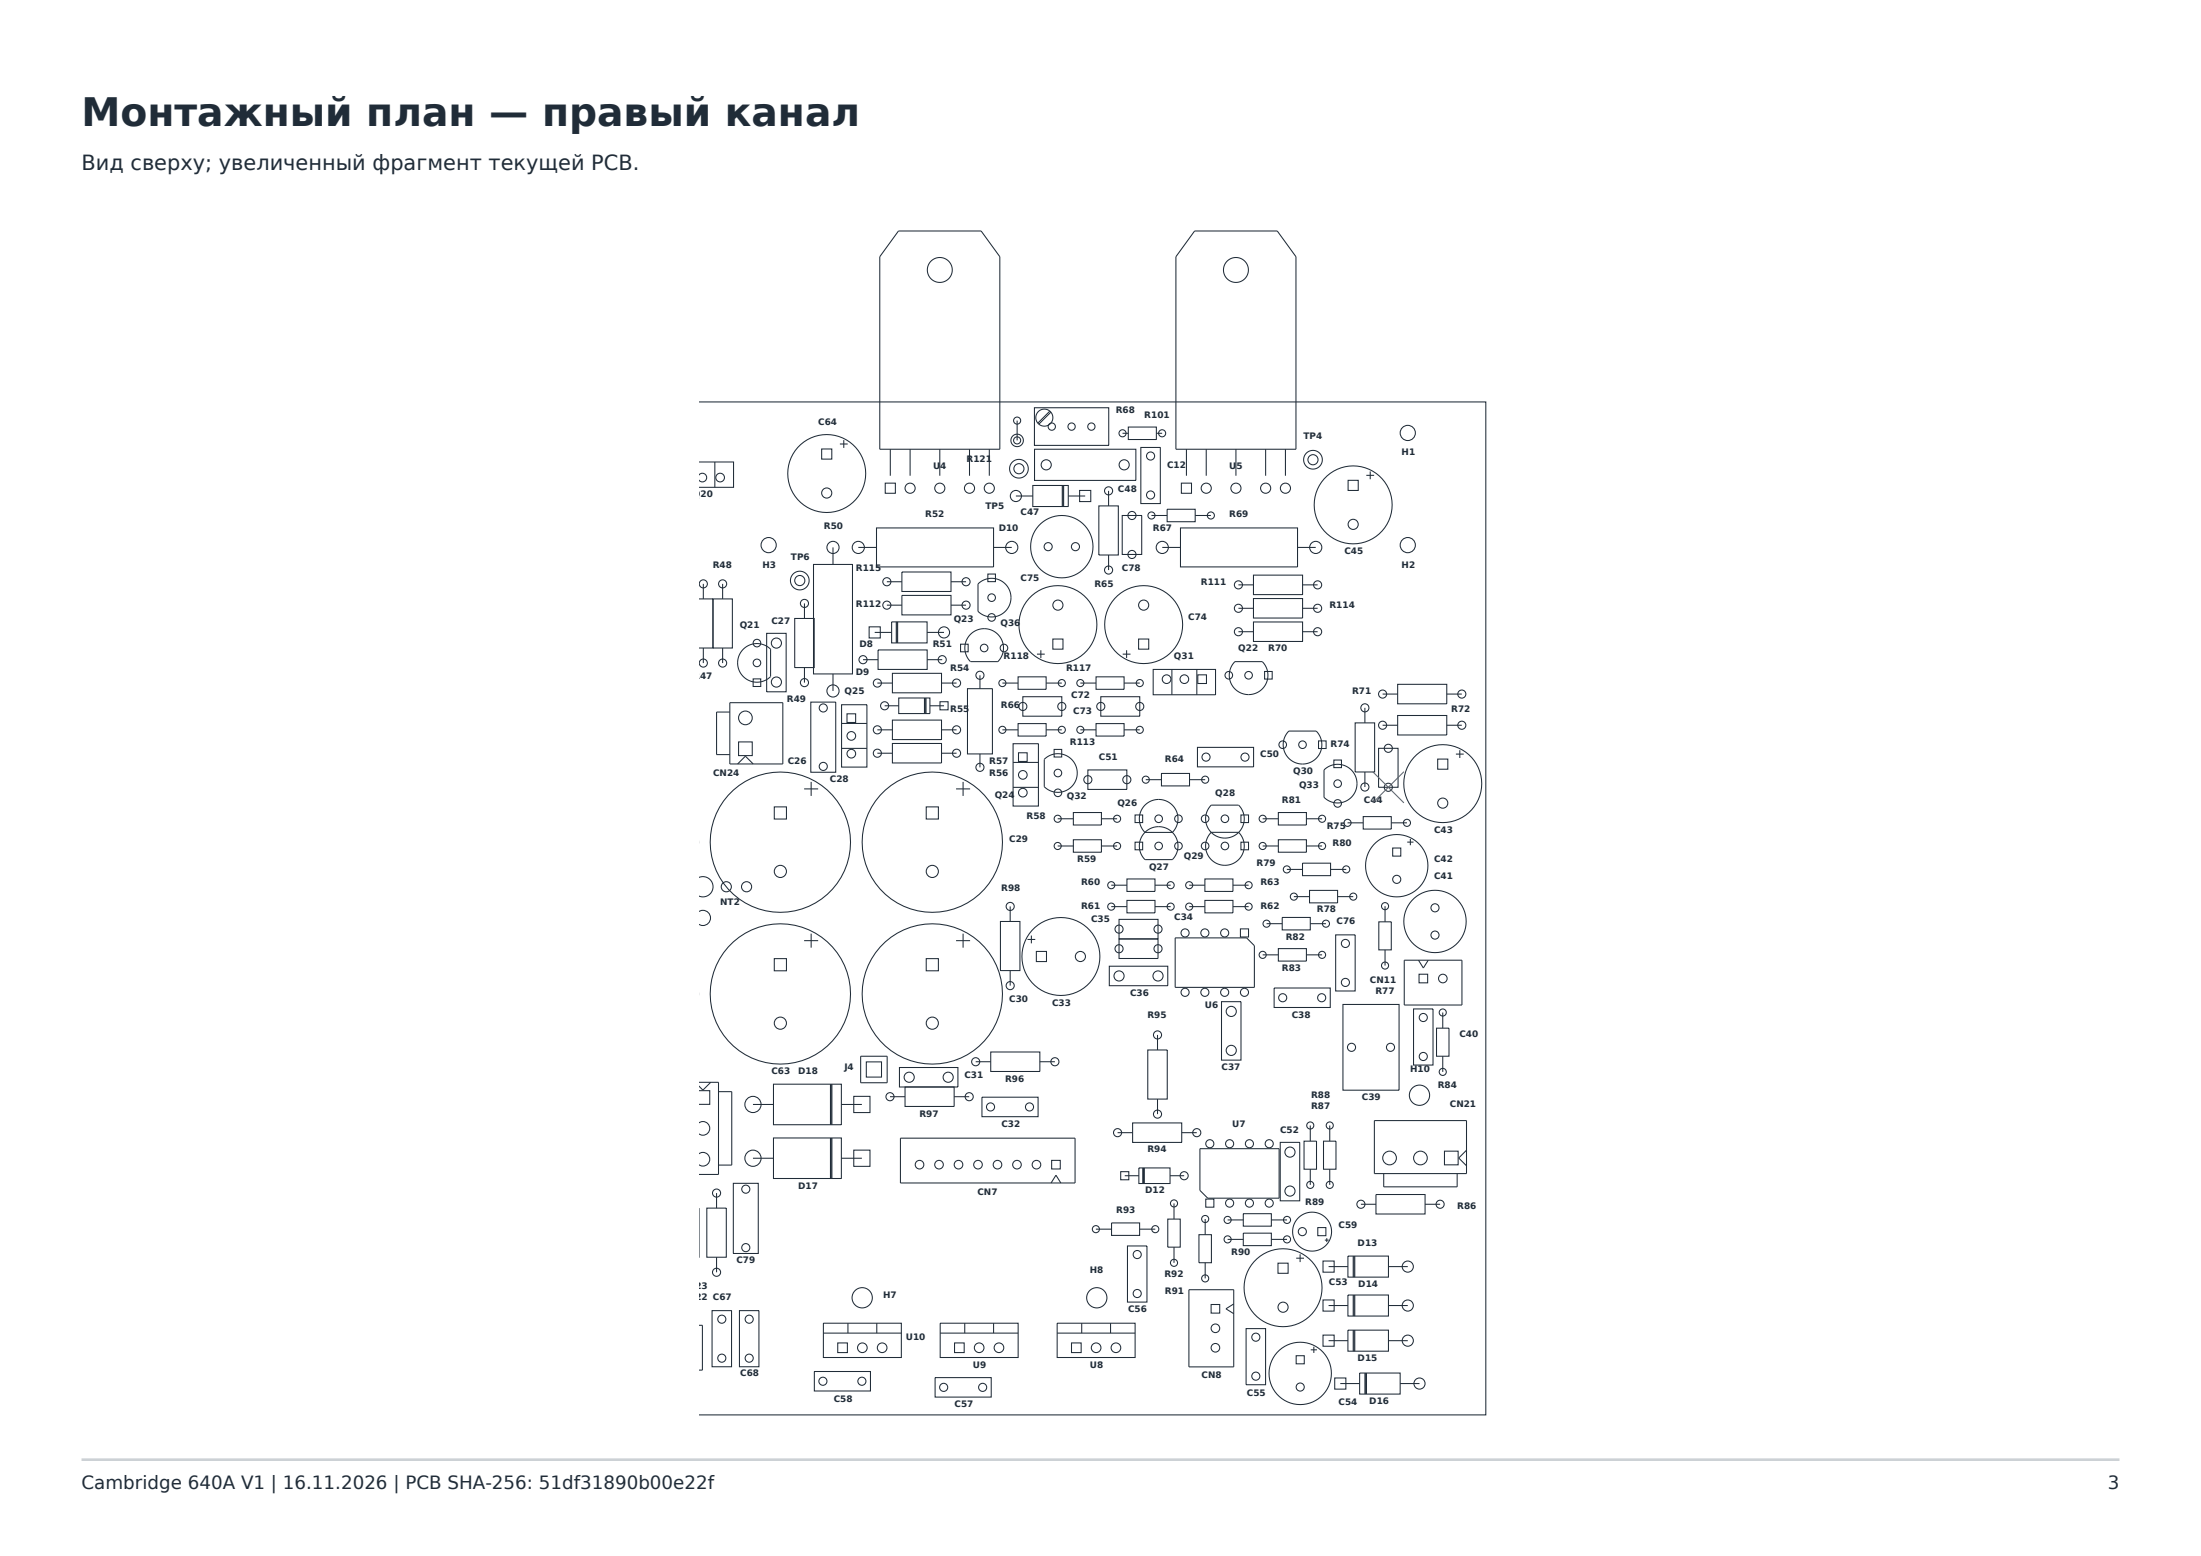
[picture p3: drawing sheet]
<svg xmlns="http://www.w3.org/2000/svg" width="297mm" height="210mm" viewBox="0 0 297 210" stroke-linecap="round" stroke-linejoin="round" font-family="sans-serif">
<path d="M11 197h275" fill="none" stroke="#ccd1d5" stroke-width=".35"/>
<g fill="none" stroke="#202c38" stroke-width=".14">
<path d="M121.2 31.2h11.2l2.5 3.4v26h-16.2v-26zM161.2 31.2h11.2l2.5 3.4v26h-16.2v-26zM94.3 54.2h106.2v136.8h-106.2M113.3 59.9h1.1M113.9 59.4v1M137.3 56.8v2.6M139.6 55h10v5.1h-10zM141.7 55.5l-1.7 1.6M141.8 55.6l-1.6 1.6M151.5 58.5h.8M152.3 57.6h3.7v1.7h-3.7zM156 58.5h.8"/>
<path d="M94.3 62.4h4.7v3.4h-4.7M94.3 64.2a.58 .58 0 0 1 .9-.2 .58 .58 0 0 1 0 .9 .58 .58 0 0 1-.9-.2M94.9 78.8v2M96.5 62.4v3.4M97.5 78.8v2M109.8 76.2h5.2v14.8h-5.2zM110.9 60.6h1.3v1.4h-1.3zM112.4 73.9v2.3M115.8 73.9h2.5M118.3 71.3h15.8v5.2h-15.8zM119.5 65.2h1.3v1.4h-1.3zM119.7 78.5h2"/>
<path d="M120.1 60.6v3.6M121.7 77.2h6.6v2.6h-6.6zM122.8 60.6v3.6M126.8 60.6v3.6M128.3 78.5h2.1M130.8 60.6v3.6M132 78.8a2.61 2.61 0 0 1 3.7 0 2.61 2.61 0 0 1 0 3.7 2.61 2.61 0 0 1-3.7 0v-3.7M133.3 77.5h1v1h-1zM133.5 60.6v3.6M134.1 73.9h2.4M137.1 66.9h2.3M139.4 65.5h4.8v2.9h-4.8z"/>
<path d="M139.6 60.6h13.7v4.2h-13.7zM143.3 65.5v2.9M143.4 65.5v2.9M143.5 65.5v2.9M144.2 66.9h2.2M145.7 66.2h1.5v1.5h-1.5zM148.3 68.3h2.6v6.6h-2.6zM149.6 66.2v2.1M149.6 74.9v2M151.4 69.6h2.7v5.2h-2.7zM153.9 60.4h2.7v7.6h-2.7zM155.4 69.6h2.1"/>
<path d="M156.8 73.9h2.5M157.5 68.7h3.8v1.7h-3.8zM159.3 71.3h15.8v5.2h-15.8zM159.4 65.2h1.4v1.4h-1.4zM160.1 60.6v3.6M161.3 69.6h2.1M162.8 60.6v3.6M166.8 60.6v3.6M167.1 78.9h2M169.1 77.6h6.7v2.7h-6.7zM170.8 60.6v3.6M173.5 60.6v3.6"/>
<path d="M175.1 73.9h2.4M175.8 78.9h2M181.9 64.8h1.4v1.4h-1.4zM184.4 64.2h1M184.9 63.6v1.1M94.3 80.8h1.9v6.7h-1.9M94.9 87.5v2M96.2 80.8h2.6v6.7h-2.6zM97.5 87.5v2M98.5 96.1h-1.8v5.7h1.8M98.5 94.8h7.1v8.3h-7.1zM101.6 91.6h1.1v1h-1.1z"/>
<path d="M103.5 85.5h2.6v7.9h-2.6zM104 91.3v-3.7a2.61 2.61 0 0 0-3.7 0 2.61 2.61 0 0 0 0 3.7 2.61 2.61 0 0 0 3.7 0M107.2 83.5h2.7v6.6h-2.7zM108.6 81.4v2.1M108.6 90.1v2M109.4 94.8h3.4v9.4h-3.4zM112.4 91v2.3M113.6 95.1h3.4v8.4h-3.4zM113.6 97.6h3.4M114.3 96.3h1.2v1.2h-1.2zM116.5 89h2M117.3 84.6h1.5v1.5h-1.5z"/>
<path d="M118 85.4h2.3M118.4 92.2h2M118.4 98.5h2M118.5 87.7h6.6v2.6h-6.6zM119.4 95.3h1.9M119.7 81.7h2M120.3 83.9h4.8v2.9h-4.8zM120.4 97.2h6.6v2.6h-6.6zM120.4 90.9h6.6v2.6h-6.6zM120.9 83.9v2.9M121 83.9v2.9M121.1 83.9v2.9"/>
<path d="M121.3 94.2h4.2v2.1h-4.2zM121.7 80.4h6.6v2.6h-6.6zM124.7 94.2v2.1M124.9 94.2v2.1M125 94.2v2.1M125.1 85.4h2.3M125.1 89h2M125.5 95.3h1.9M126.8 94.7h1.1v1.1h-1.1zM127 92.2h2.1M127 98.5h2.1M128.3 81.7h2.1"/>
<path d="M129.6 86.9h1v1.1h-1zM130.6 92.9h3.3v8.9h-3.3zM132.2 91.1v1.8M134.7 89.3h-3.7a2.61 2.61 0 0 1 0-3.7 2.61 2.61 0 0 1 3.6 0 2.61 2.61 0 0 1 0 3.7M135.3 92.2h2.1M135.3 98.5h2.1M137.4 91.3h3.8v1.7h-3.8zM137.4 97.7h3.8v1.6h-3.8zM138 94h5.3v2.7h-5.3zM139.9 88.3h1.1M140.5 87.8v1M141.2 92.2h2.1"/>
<path d="M141.2 98.5h2.1M142.1 86.2h1.3v1.4h-1.3zM145.8 92.2h2.1M145.8 98.5h2.1M147.9 91.3h3.8v1.7h-3.8zM147.9 97.7h3.8v1.6h-3.8zM148.5 94h5.3v2.7h-5.3zM151.5 88.3h1M151.7 92.2h2.1M151.7 98.5h2.1M152 87.8v1M153.6 86.2h1.4v1.4h-1.4z"/>
<path d="M155.6 90.3h8.4v3.5h-8.4zM158.1 90.3v3.5M161.5 90.3v3.5M161.6 91.1h1.2v1.1h-1.2zM166.6 89.3a2.61 2.61 0 0 0 0 3.7 2.61 2.61 0 0 0 3.7 0 2.61 2.61 0 0 0 0-3.7h-3.7M167.1 82.1h2M167.1 85.3h2M169.1 80.8h6.7v2.6h-6.7zM169.1 83.9h6.7v2.7h-6.7zM170.6 90.6h1.1v1h-1.1zM175.8 82.1h2M175.8 85.3h2"/>
<path d="M177.6 98.7a2.61 2.61 0 0 1 0 3.7 2.61 2.61 0 0 1-3.7 0 2.61 2.61 0 0 1 0-3.7h3.7M177.9 100h1v1h-1zM182.9 97.6h2.6v6.6h-2.6zM184.2 95.5v2.1M186.6 97.9h2M186.6 93.7h2M188.6 96.6h6.6v2.6h-6.6zM188.6 92.4h6.6v2.6h-6.6zM195.2 97.9h2.1M195.2 93.7h2.1M94.3 118.5a1.36 1.36 0 0 1 1.9 1.2 1.36 1.36 0 0 1-1.9 1.2M99.5 103.1l1.1-1 1 1"/>
<path d="M99.7 100.1h1.8v1.9h-1.8zM104.5 108.9h1.6v1.6h-1.6zM108.5 106.5h1.9M109.5 105.5v1.9M113.6 101h3.4M118.4 101.7h2M120.4 100.3h6.6v2.7h-6.6zM125 108.9h1.6v1.6h-1.6zM127 101.7h2.1M129 106.5h1.9M130 105.5v1.9M132.2 101.8v1.8"/>
<path d="M136.7 100.4h3.4v8.4h-3.4zM136.7 102.9h3.4M136.7 106.3h3.4M137.4 101.6h1.2v1.2h-1.2zM140.9 102.5a2.61 2.61 0 0 1 3.7 0 2.61 2.61 0 0 1 0 3.7 2.61 2.61 0 0 1-3.7 0zM142.2 101.1h1.1v1.1h-1.1zM142.7 114.2h2.1M142.7 110.5h2.1M144.8 109.7h3.8v1.6h-3.8zM144.8 113.3h3.8v1.7h-3.8zM146.8 103.9h5.3v2.6h-5.3zM148.6 114.2h2.1"/>
<path d="M148.6 110.5h2.1M150 119.5h2.1M152.1 118.6h3.8v1.7h-3.8zM153.2 110h1v1h-1zM153.2 113.7h1v1h-1zM154.6 105.2h2.1M155.9 119.5h2.1M156.7 104.4h3.8v1.7h-3.8zM158.2 112.3h-3.7a2.61 2.61 0 0 1 0-3.6 2.61 2.61 0 0 1 3.7 0 2.61 2.61 0 0 1 0 3.6M158.2 116h-3.7a2.61 2.61 0 0 1 0-3.7 2.61 2.61 0 0 1 3.7 0 2.61 2.61 0 0 1 0 3.7M160.5 119.5h2.1M160.5 105.2h2.1"/>
<path d="M161.6 100.9h7.6v2.6h-7.6zM162.6 118.6h3.8v1.7h-3.8zM163.4 112.3h3.7a2.61 2.61 0 0 1 0 3.7 2.61 2.61 0 0 1-3.7 0 2.61 2.61 0 0 1 0-3.7zM163.4 108.7h3.7a2.61 2.61 0 0 1 0 3.6 2.61 2.61 0 0 1-3.7 0 2.61 2.61 0 0 1 0-3.6zM166.4 119.5h2.1M167.4 113.7h1.1v1h-1.1zM167.4 110h1.1v1h-1.1zM170.4 114.2h2.1M170.4 110.5h2.1M172.5 113.3h3.8v1.7h-3.8zM172.5 109.7h3.8v1.6h-3.8zM173.6 117.3h2.2"/>
<path d="M175.8 116.5h3.7v1.7h-3.7zM176.3 114.2h2.1M176.3 110.5h2.1M178.7 103.9a2.61 2.61 0 0 1 3.6 0 2.61 2.61 0 0 1 0 3.7 2.61 2.61 0 0 1-3.6 0v-3.7M179.5 117.3h2.2M180 102.6h1v1h-1zM181.8 111.1h2.2M184 110.2h3.7v1.7h-3.7zM184.2 104.2v2M186 101h2.7v5.3h-2.7zM187.7 111.1h2.2M187.9 114.4h1.1v1.1h-1.1z"/>
<path d="M189.9 113.7h.8M190.3 113.2v.9M194 102.4h1.4v1.4h-1.4zM196.5 101.8h1M197 101.2v1.1M94.3 123a1.02 1.02 0 0 1 1.6 .9 1.02 1.02 0 0 1-1.6 .8M104.5 129.4h1.6v1.6h-1.6zM108.5 127h1.9M109.5 126v1.9M125 129.4h1.6v1.6h-1.6zM129 127h1.9M130 126v1.9"/>
<path d="M135 124.4h2.6v6.6h-2.6zM136.3 122.3v2.1M136.3 131v2M138.6 126.8h1.1M139.2 126.3v1M139.8 128.4h1.4v1.4h-1.4zM149.7 130.4h7.9v2.6h-7.9zM150 122.4h2.1M151 124.1h5.3v2.6h-5.3zM151 126.7h5.3v2.7h-5.3zM152.1 121.5h3.8v1.7h-3.8zM155.9 122.4h2.1"/>
<path d="M156.2 139.7v2M158.6 126.6h9.6l1.1 1v5.7h-10.7zM160.5 122.4h2.1M162.6 121.5h3.8v1.7h-3.8zM164.8 135.2h2.7v7.9h-2.7zM166.4 122.4h2.1M167.4 125.4h1.1v1.1h-1.1zM170.4 128.9h2.1M170.9 124.7h2.1M171.9 133.3h7.6v2.7h-7.6zM172.5 128h3.8v1.7h-3.8zM173 123.8h3.8v1.7h-3.8z"/>
<path d="M174.6 121h2.1M176.3 128.9h2.1M176.7 120.2h3.8v1.7h-3.8zM176.8 124.7h2.1M180.2 126.2h2.7v7.5h-2.7zM180.5 121h2.1M181.2 135.6h7.6v11.5h-7.6zM186.1 124.4h1.6v3.8h-1.6zM186.9 122.3v2.1M186.9 128.2v2.1M189.5 129.6h7.8v6h-7.8zM190.7 136.2h2.7v7.5h-2.7z"/>
<path d="M191.4 129.6l.7 1 .6-1M191.5 131.5h1.1v1.1h-1.1zM193.8 138.8h1.7v3.8h-1.7zM194.7 136.6v2.2M94.3 147.2h1.5v1.8h-1.5M94.3 151.6a.92 .92 0 0 1 1.2 .1 .92 .92 0 0 1 0 1.2 .92 .92 0 0 1-1.2 .1M94.3 155.7a.92 .92 0 0 1 1.2 .1 .92 .92 0 0 1 0 1.3 .92 .92 0 0 1-1.2 .1M94.3 146.1h2.7v12.4h-2.7M95.9 146.1l-1 1-.6-.6M97 147.3h1.7v9.9h-1.7M99 159.7h3.3v9.5h-3.3zM101.6 156.3h2.8"/>
<path d="M101.6 149.1h2.8M104.4 153.6h9.1v5.5h-9.1zM104.4 146.3h9.1v5.5h-9.1zM112.1 146.3v5.5M112.1 153.6v5.5M112.2 146.3v5.5M112.2 153.6v5.5M112.3 146.3v5.5M112.3 153.6v5.5M113.5 156.3h2.8M113.5 149.1h2.8M115.2 155.2h2.2v2.2h-2.2z"/>
<path d="M115.2 148h2.2v2.2h-2.2zM116.1 142.6h3.6v3.5h-3.6zM116.9 143.3h2.1v2.1h-2.1zM120.1 148h2M121.4 144.1h7.9v2.6h-7.9zM121.5 153.6h23.6v6.1h-23.6zM122.1 146.7h6.7v2.6h-6.7zM128.8 148h2M131.7 143.3h2M132.5 148.1h7.6v2.6h-7.6zM133.7 142h6.6v2.6h-6.6zM140.3 143.3h2"/>
<path d="M141.8 159.7l.7-1.1 .6 1.1M141.9 156.6h1.2v1.2h-1.2zM150.8 152.9h2M151.2 158.1h1.1v1.1h-1.1zM151.8 158.7h1.9M152.8 151.6h6.7v2.6h-6.7zM153.7 157.6h4.2v2.1h-4.2zM154.2 157.6v2.1M154.3 157.6v2.1M154.4 157.6v2.1M154.9 141.7h2.6v6.6h-2.6zM156.2 148.3v2.1"/>
<path d="M157.9 158.7h1.9M159.5 152.9h2M161.9 155h10.7v6.7h-9.6l-1.1-1zM172.8 154.2h2.6v7.9h-2.6zM176 154h1.6v3.8h-1.6zM176.8 151.9v2.1M176.8 157.8v2.1M178.6 154h1.7v3.8h-1.7zM179.4 151.9v2.1M179.4 157.8v2.1M185.5 151.2h12.4v7.2h-12.4zM186.7 158.4v1.8h9.9v-1.8"/>
<path d="M194.7 142.6v2.1M194.9 155.4h1.9v1.8h-1.9zM197.9 155.2l-1.1 1.1 1.1 1M94.3 163v6.7M94.3 178.9h.5v6h-.5M95.4 163h2.6v6.7h-2.6zM96.1 176.9h2.6v7.6h-2.6zM96.7 161v2M96.7 169.7v2M99.8 176.9h2.6v7.6h-2.6zM111.1 178.6h10.5v4.6h-10.5zM111.1 179.9h10.5"/>
<path d="M114.4 178.6v1.3M118.3 178.6v1.3M126.9 178.6h10.5v4.6h-10.5zM126.9 179.9h10.5M130.2 178.6v1.3M134.1 178.6v1.3M142.7 178.6h10.5v4.6h-10.5zM142.7 179.9h10.5M146 178.6v1.3M147.9 165.9h2.1M149.9 178.6v1.3M150 165h3.8v1.7h-3.8z"/>
<path d="M152.1 168.2h2.7v7.5h-2.7zM153.8 165.9h2.1M157.6 164.5h1.7v3.8h-1.7zM158.4 162.4v2.1M158.4 168.3v2.1M160.4 174.1h6.1v10.4h-6.1zM161.8 166.6h1.7v3.8h-1.7zM162.6 164.5v2.1M162.6 170.4v2.1M162.7 161.8h1.1v1.1h-1.1zM163.4 176.1h1.2v1.1h-1.2zM165.7 167.3h2.1"/>
<path d="M165.7 164.6h2.1M166.5 176l-1.1 .6 1.1 .7M167.8 166.4h3.8v1.7h-3.8zM167.8 163.8h3.8v1.7h-3.8zM168.1 179.3h2.7v7.6h-2.7zM171.6 167.3h2.1M171.6 164.6h2.1M172.4 170.5h1.4v1.3h-1.4zM174.9 169.8h1.1M175.4 169.3v1M177.8 165.7h1.1v1.1h-1.1zM178.5 170.2h1.5v1.5h-1.5z"/>
<path d="M178.5 175.4h1.5v1.5h-1.5zM178.8 167.4h.5M179 167.1v.5M179.3 170.9h2.6M179.3 176.2h2.6M181.9 169.5h5.5v2.9h-5.5zM181.9 174.8h5.5v2.8h-5.5zM181.9 179.5h5.5v2.9h-5.5zM182.6 169.5v2.9M182.6 174.8v2.8M182.6 179.5v2.9M182.7 169.5v2.9"/>
<path d="M182.7 174.8v2.8M182.7 179.5v2.9M182.8 169.5v2.9M182.8 174.8v2.8M182.8 179.5v2.9M183.6 162.5h2.1M185.7 161.2h6.6v2.6h-6.6zM187.4 170.9h2.6M187.4 176.2h2.6M192.3 162.5h2M109.9 185.1h7.6v2.6h-7.6zM113 181.2h1.3v1.3h-1.3z"/>
<path d="M126.2 185.9h7.6v2.7h-7.6zM128.8 181.2h1.3v1.3h-1.3zM144.6 181.2h1.3v1.3h-1.3zM174.9 183h1.1v1.1h-1.1zM176.9 182.2h.8M177.3 181.8v.8M178.5 180.2h1.5v1.5h-1.5zM179.3 180.9h2.6M180.1 186h1.5v1.5h-1.5zM180.9 186.7h2.6M183.5 185.3h5.4v2.8h-5.4zM184.2 185.3v2.8"/>
<path d="M184.3 185.3v2.8M184.4 185.3v2.8M187.4 180.9h2.6M188.9 186.7h2.6"/>
<circle cx="126.8" cy="36.4" r="1.68"/>
<circle cx="166.8" cy="36.4" r="1.68"/>
<circle cx="137.3" cy="56.8" r=".48"/>
<circle cx="137.3" cy="59.4" r=".48"/>
<circle cx="137.3" cy="59.4" r=".84"/>
<circle cx="140.9" cy="56.4" r="1.15"/>
<circle cx="141.9" cy="57.6" r=".49"/>
<circle cx="144.6" cy="57.6" r=".49"/>
<circle cx="147.3" cy="57.6" r=".49"/>
<circle cx="151.5" cy="58.5" r=".48"/>
<circle cx="156.8" cy="58.5" r=".48"/>
<circle cx="190" cy="58.4" r="1.03"/>
<circle cx="94.9" cy="78.8" r=".55"/>
<circle cx="97.2" cy="64.5" r=".58"/>
<circle cx="97.5" cy="78.8" r=".55"/>
<circle cx="103.7" cy="73.6" r="1.03"/>
<circle cx="107.9" cy="78.4" r=".68"/>
<circle cx="107.9" cy="78.4" r="1.26"/>
<circle cx="111.6" cy="66.5" r=".68"/>
<circle cx="111.6" cy="63.9" r="5.3"/>
<circle cx="112.4" cy="73.9" r=".82"/>
<circle cx="115.8" cy="73.9" r=".82"/>
<circle cx="119.7" cy="78.5" r=".55"/>
<circle cx="122.8" cy="65.9" r=".68"/>
<circle cx="126.8" cy="65.9" r=".68"/>
<circle cx="130.4" cy="78.5" r=".55"/>
<circle cx="130.8" cy="65.9" r=".68"/>
<circle cx="133.5" cy="65.9" r=".68"/>
<circle cx="136.5" cy="73.9" r=".82"/>
<circle cx="137.1" cy="66.9" r=".75"/>
<circle cx="137.5" cy="63.3" r=".68"/>
<circle cx="137.5" cy="63.3" r="1.26"/>
<circle cx="141.2" cy="62.7" r=".68"/>
<circle cx="141.4" cy="73.8" r=".55"/>
<circle cx="143.3" cy="73.8" r="4.2"/>
<circle cx="145.1" cy="73.8" r=".55"/>
<circle cx="149.6" cy="66.2" r=".55"/>
<circle cx="149.6" cy="76.9" r=".55"/>
<circle cx="151.7" cy="62.7" r=".68"/>
<circle cx="152.7" cy="69.6" r=".55"/>
<circle cx="152.7" cy="74.8" r=".55"/>
<circle cx="155.3" cy="61.5" r=".55"/>
<circle cx="155.3" cy="66.8" r=".55"/>
<circle cx="155.4" cy="69.6" r=".48"/>
<circle cx="156.8" cy="73.9" r=".82"/>
<circle cx="162.8" cy="65.9" r=".68"/>
<circle cx="163.4" cy="69.6" r=".48"/>
<circle cx="166.8" cy="65.9" r=".68"/>
<circle cx="167.1" cy="78.9" r=".55"/>
<circle cx="170.8" cy="65.9" r=".68"/>
<circle cx="173.5" cy="65.9" r=".68"/>
<circle cx="177.2" cy="62" r=".68"/>
<circle cx="177.2" cy="62" r="1.26"/>
<circle cx="177.5" cy="73.9" r=".82"/>
<circle cx="177.8" cy="78.9" r=".55"/>
<circle cx="182.6" cy="70.8" r=".68"/>
<circle cx="182.6" cy="68.1" r="5.3"/>
<circle cx="190" cy="73.6" r="1.03"/>
<circle cx="94.9" cy="89.5" r=".55"/>
<circle cx="97.5" cy="89.5" r=".55"/>
<circle cx="100.6" cy="96.9" r=".92"/>
<circle cx="102.1" cy="89.5" r=".51"/>
<circle cx="102.1" cy="86.8" r=".51"/>
<circle cx="104.8" cy="92.1" r=".68"/>
<circle cx="104.8" cy="86.8" r=".68"/>
<circle cx="108.6" cy="92.1" r=".55"/>
<circle cx="108.6" cy="81.4" r=".55"/>
<circle cx="111.1" cy="95.5" r=".55"/>
<circle cx="112.4" cy="93.3" r=".82"/>
<circle cx="114.9" cy="99.3" r=".58"/>
<circle cx="116.5" cy="89" r=".55"/>
<circle cx="118.4" cy="98.5" r=".55"/>
<circle cx="118.4" cy="92.2" r=".55"/>
<circle cx="119.4" cy="95.3" r=".55"/>
<circle cx="119.7" cy="81.7" r=".55"/>
<circle cx="127.1" cy="89" r=".55"/>
<circle cx="127.4" cy="85.4" r=".75"/>
<circle cx="129.1" cy="98.5" r=".55"/>
<circle cx="129.1" cy="92.2" r=".55"/>
<circle cx="130.4" cy="81.7" r=".55"/>
<circle cx="132.2" cy="91.1" r=".55"/>
<circle cx="132.8" cy="87.5" r=".51"/>
<circle cx="133.8" cy="80.7" r=".51"/>
<circle cx="133.8" cy="83.3" r=".51"/>
<circle cx="135.3" cy="92.2" r=".48"/>
<circle cx="135.3" cy="98.5" r=".48"/>
<circle cx="135.5" cy="87.5" r=".51"/>
<circle cx="138" cy="95.3" r=".55"/>
<circle cx="142.8" cy="81.7" r=".68"/>
<circle cx="142.8" cy="84.3" r="5.3"/>
<circle cx="143.3" cy="95.3" r=".55"/>
<circle cx="143.3" cy="92.2" r=".48"/>
<circle cx="143.3" cy="98.5" r=".48"/>
<circle cx="145.8" cy="92.2" r=".48"/>
<circle cx="145.8" cy="98.5" r=".48"/>
<circle cx="148.5" cy="95.3" r=".55"/>
<circle cx="153.8" cy="95.3" r=".55"/>
<circle cx="153.8" cy="92.2" r=".48"/>
<circle cx="153.8" cy="98.5" r=".48"/>
<circle cx="154.3" cy="81.7" r=".68"/>
<circle cx="154.3" cy="84.3" r="5.3"/>
<circle cx="157.4" cy="91.7" r=".58"/>
<circle cx="159.8" cy="91.7" r=".58"/>
<circle cx="165.8" cy="91.1" r=".51"/>
<circle cx="167.1" cy="85.3" r=".55"/>
<circle cx="167.1" cy="82.1" r=".55"/>
<circle cx="168.5" cy="91.1" r=".51"/>
<circle cx="177.8" cy="85.3" r=".55"/>
<circle cx="177.8" cy="82.1" r=".55"/>
<circle cx="184.2" cy="95.5" r=".55"/>
<circle cx="186.6" cy="97.9" r=".55"/>
<circle cx="186.6" cy="93.7" r=".55"/>
<circle cx="197.3" cy="97.9" r=".55"/>
<circle cx="197.3" cy="93.7" r=".55"/>
<circle cx="98" cy="119.7" r=".68"/>
<circle cx="100.7" cy="119.7" r=".68"/>
<circle cx="105.3" cy="117.6" r=".82"/>
<circle cx="105.3" cy="113.7" r="9.5"/>
<circle cx="111.1" cy="103.4" r=".55"/>
<circle cx="114.9" cy="101.7" r=".58"/>
<circle cx="118.4" cy="101.7" r=".55"/>
<circle cx="125.8" cy="117.6" r=".82"/>
<circle cx="125.8" cy="113.7" r="9.5"/>
<circle cx="129.1" cy="101.7" r=".55"/>
<circle cx="132.2" cy="103.6" r=".55"/>
<circle cx="138" cy="107" r=".58"/>
<circle cx="138" cy="104.6" r=".58"/>
<circle cx="142.7" cy="114.2" r=".48"/>
<circle cx="142.7" cy="110.5" r=".48"/>
<circle cx="142.8" cy="104.3" r=".51"/>
<circle cx="142.8" cy="107" r=".51"/>
<circle cx="146.8" cy="105.2" r=".55"/>
<circle cx="150" cy="119.5" r=".48"/>
<circle cx="150.7" cy="114.2" r=".48"/>
<circle cx="150.7" cy="110.5" r=".48"/>
<circle cx="152.1" cy="105.2" r=".55"/>
<circle cx="154.6" cy="105.2" r=".48"/>
<circle cx="156.3" cy="110.5" r=".51"/>
<circle cx="156.3" cy="114.2" r=".51"/>
<circle cx="158" cy="119.5" r=".48"/>
<circle cx="159" cy="110.5" r=".51"/>
<circle cx="159" cy="114.2" r=".51"/>
<circle cx="160.5" cy="119.5" r=".48"/>
<circle cx="162.6" cy="110.5" r=".51"/>
<circle cx="162.6" cy="114.2" r=".51"/>
<circle cx="162.6" cy="105.2" r=".48"/>
<circle cx="162.7" cy="102.2" r=".55"/>
<circle cx="165.3" cy="110.5" r=".51"/>
<circle cx="165.3" cy="114.2" r=".51"/>
<circle cx="168" cy="102.2" r=".55"/>
<circle cx="168.5" cy="119.5" r=".48"/>
<circle cx="170.4" cy="114.2" r=".48"/>
<circle cx="170.4" cy="110.5" r=".48"/>
<circle cx="173.1" cy="100.5" r=".51"/>
<circle cx="173.6" cy="117.3" r=".48"/>
<circle cx="175.8" cy="100.5" r=".51"/>
<circle cx="178.4" cy="114.2" r=".48"/>
<circle cx="178.4" cy="110.5" r=".48"/>
<circle cx="180.5" cy="108.4" r=".51"/>
<circle cx="180.5" cy="105.8" r=".51"/>
<circle cx="181.7" cy="117.3" r=".48"/>
<circle cx="181.8" cy="111.1" r=".48"/>
<circle cx="184.2" cy="106.2" r=".55"/>
<circle cx="187.3" cy="106.3" r=".55"/>
<circle cx="187.3" cy="101" r=".55"/>
<circle cx="188.5" cy="118.7" r=".55"/>
<circle cx="188.5" cy="116.8" r="4.2"/>
<circle cx="189.9" cy="111.1" r=".48"/>
<circle cx="194.7" cy="108.4" r=".68"/>
<circle cx="194.7" cy="105.8" r="5.3"/>
<circle cx="105.3" cy="138.1" r=".82"/>
<circle cx="105.3" cy="134.1" r="9.5"/>
<circle cx="125.8" cy="138.1" r=".82"/>
<circle cx="125.8" cy="134.1" r="9.5"/>
<circle cx="136.3" cy="133" r=".55"/>
<circle cx="136.3" cy="122.3" r=".55"/>
<circle cx="143.2" cy="129.1" r="5.3"/>
<circle cx="145.8" cy="129.1" r=".68"/>
<circle cx="150" cy="122.4" r=".48"/>
<circle cx="151" cy="125.4" r=".55"/>
<circle cx="151" cy="128" r=".55"/>
<circle cx="151" cy="131.7" r=".68"/>
<circle cx="156.2" cy="139.7" r=".55"/>
<circle cx="156.3" cy="125.4" r=".55"/>
<circle cx="156.3" cy="128" r=".55"/>
<circle cx="156.3" cy="131.7" r=".68"/>
<circle cx="158" cy="122.4" r=".48"/>
<circle cx="159.9" cy="125.9" r=".55"/>
<circle cx="159.9" cy="133.9" r=".55"/>
<circle cx="160.5" cy="122.4" r=".48"/>
<circle cx="162.6" cy="125.9" r=".55"/>
<circle cx="162.6" cy="133.9" r=".55"/>
<circle cx="165.3" cy="125.9" r=".55"/>
<circle cx="165.3" cy="133.9" r=".55"/>
<circle cx="166.1" cy="136.5" r=".68"/>
<circle cx="167.9" cy="133.9" r=".55"/>
<circle cx="168.5" cy="122.4" r=".48"/>
<circle cx="170.4" cy="128.9" r=".48"/>
<circle cx="170.9" cy="124.7" r=".48"/>
<circle cx="173.1" cy="134.7" r=".55"/>
<circle cx="174.6" cy="121" r=".48"/>
<circle cx="178.3" cy="134.7" r=".55"/>
<circle cx="178.4" cy="128.9" r=".48"/>
<circle cx="178.9" cy="124.7" r=".48"/>
<circle cx="181.5" cy="127.3" r=".55"/>
<circle cx="181.5" cy="132.6" r=".55"/>
<circle cx="182.6" cy="121" r=".48"/>
<circle cx="186.9" cy="122.3" r=".48"/>
<circle cx="186.9" cy="130.3" r=".48"/>
<circle cx="192.1" cy="137.3" r=".55"/>
<circle cx="193.6" cy="122.5" r=".55"/>
<circle cx="193.6" cy="126.2" r=".55"/>
<circle cx="193.6" cy="124.4" r="4.2"/>
<circle cx="194.7" cy="136.6" r=".48"/>
<circle cx="194.7" cy="132.1" r=".58"/>
<circle cx="101.6" cy="156.3" r="1.09"/>
<circle cx="101.6" cy="149.1" r="1.09"/>
<circle cx="120.1" cy="148" r=".55"/>
<circle cx="122.7" cy="145.4" r=".68"/>
<circle cx="124.1" cy="157.2" r=".58"/>
<circle cx="126.7" cy="157.2" r=".58"/>
<circle cx="127.9" cy="145.4" r=".68"/>
<circle cx="129.3" cy="157.2" r=".58"/>
<circle cx="130.8" cy="148" r=".55"/>
<circle cx="131.7" cy="143.3" r=".55"/>
<circle cx="132" cy="157.2" r=".58"/>
<circle cx="133.7" cy="149.4" r=".55"/>
<circle cx="134.6" cy="157.2" r=".58"/>
<circle cx="137.2" cy="157.2" r=".58"/>
<circle cx="138.9" cy="149.4" r=".55"/>
<circle cx="139.9" cy="157.2" r=".58"/>
<circle cx="142.3" cy="143.3" r=".55"/>
<circle cx="150.8" cy="152.9" r=".55"/>
<circle cx="156.2" cy="150.4" r=".55"/>
<circle cx="159.8" cy="158.7" r=".55"/>
<circle cx="161.5" cy="152.9" r=".55"/>
<circle cx="163.3" cy="154.4" r=".55"/>
<circle cx="165.9" cy="154.4" r=".55"/>
<circle cx="166.1" cy="141.8" r=".68"/>
<circle cx="168.6" cy="154.4" r=".55"/>
<circle cx="171.3" cy="154.4" r=".55"/>
<circle cx="174.1" cy="155.5" r=".68"/>
<circle cx="176.8" cy="159.9" r=".48"/>
<circle cx="176.8" cy="151.9" r=".48"/>
<circle cx="179.4" cy="159.9" r=".48"/>
<circle cx="179.4" cy="151.9" r=".48"/>
<circle cx="182.4" cy="141.3" r=".55"/>
<circle cx="187.5" cy="156.3" r=".92"/>
<circle cx="187.6" cy="141.3" r=".55"/>
<circle cx="191.5" cy="147.8" r="1.37"/>
<circle cx="191.7" cy="156.3" r=".92"/>
<circle cx="192.1" cy="142.6" r=".55"/>
<circle cx="194.7" cy="144.7" r=".48"/>
<circle cx="96.7" cy="171.7" r=".55"/>
<circle cx="96.7" cy="161" r=".55"/>
<circle cx="97.4" cy="178" r=".55"/>
<circle cx="100.6" cy="168.4" r=".55"/>
<circle cx="100.6" cy="160.5" r=".55"/>
<circle cx="101.1" cy="178" r=".55"/>
<circle cx="116.3" cy="175.2" r="1.37"/>
<circle cx="147.9" cy="165.9" r=".48"/>
<circle cx="148" cy="175.2" r="1.37"/>
<circle cx="153.5" cy="174.6" r=".55"/>
<circle cx="153.5" cy="169.3" r=".55"/>
<circle cx="155.9" cy="165.9" r=".48"/>
<circle cx="158.4" cy="162.4" r=".48"/>
<circle cx="158.4" cy="170.4" r=".48"/>
<circle cx="162.6" cy="164.5" r=".48"/>
<circle cx="162.6" cy="172.5" r=".48"/>
<circle cx="164" cy="179.3" r=".58"/>
<circle cx="165.7" cy="164.6" r=".48"/>
<circle cx="165.7" cy="167.3" r=".48"/>
<circle cx="165.9" cy="162.4" r=".55"/>
<circle cx="168.6" cy="162.4" r=".55"/>
<circle cx="171.3" cy="162.4" r=".55"/>
<circle cx="173.1" cy="176.4" r=".68"/>
<circle cx="173.1" cy="173.8" r="5.3"/>
<circle cx="173.7" cy="164.6" r=".48"/>
<circle cx="173.7" cy="167.3" r=".48"/>
<circle cx="174.1" cy="160.8" r=".68"/>
<circle cx="175.7" cy="166.2" r=".55"/>
<circle cx="177.1" cy="166.2" r="2.63"/>
<circle cx="183.6" cy="162.5" r=".55"/>
<circle cx="190" cy="176.2" r=".75"/>
<circle cx="190" cy="170.9" r=".75"/>
<circle cx="194.3" cy="162.5" r=".55"/>
<circle cx="97.4" cy="183.3" r=".55"/>
<circle cx="101.1" cy="183.3" r=".55"/>
<circle cx="111" cy="186.4" r=".55"/>
<circle cx="116.3" cy="186.4" r=".55"/>
<circle cx="116.4" cy="181.9" r=".65"/>
<circle cx="119" cy="181.9" r=".65"/>
<circle cx="127.3" cy="187.2" r=".55"/>
<circle cx="132.1" cy="181.9" r=".65"/>
<circle cx="132.6" cy="187.2" r=".55"/>
<circle cx="134.8" cy="181.9" r=".65"/>
<circle cx="147.9" cy="181.9" r=".65"/>
<circle cx="150.6" cy="181.9" r=".65"/>
<circle cx="164" cy="181.9" r=".58"/>
<circle cx="169.5" cy="185.7" r=".55"/>
<circle cx="169.5" cy="180.5" r=".55"/>
<circle cx="175.4" cy="187.2" r=".55"/>
<circle cx="175.4" cy="185.4" r="4.2"/>
<circle cx="190" cy="180.9" r=".75"/>
<circle cx="191.5" cy="186.7" r=".75"/>
</g>
<path d="M185.2 104.1l4.2 4.3M189.4 104.1l-4.2 4.3" fill="none" stroke="#a02a60" stroke-width=".14"/>
<text font-size="5.3" fill="#202c38" x="11" y="17">Монтажный план — правый канал</text>
<text font-size="2.8" fill="#202c38" x="11" y="23">Вид сверху; увеличенный фрагмент текущей PCB.</text>
<g font-size="2.5" fill="#202c38">
<text x="11" y="201">Cambridge 640A V1 | 16.11.2026 | PCB SHA-256: 51df31890b00e22f</text>
<text x="284.4" y="201">3</text>
</g>
<g font-size="1.2" fill="#202c38">
<text x="110.4" y="57.4">C64</text>
<text x="150.6" y="55.7">R68</text>
<text x="154.4" y="56.4">R101</text>
<text x="175.9" y="59.2">TP4</text>
<text x="125.9" y="63.3">U4</text>
<text x="130.4" y="62.4">R121</text>
<text x="157.5" y="63.2">C12</text>
<text x="165.9" y="63.3">U5</text>
<text x="189.1" y="61.3">H1</text>
<text x="93.5" y="67.1">Q20</text>
<text x="111.2" y="71.3">R50</text>
<text x="124.8" y="69.8">R52</text>
<text x="133" y="68.7">TP5</text>
<text x="134.8" y="71.6">D10</text>
<text x="137.7" y="69.5">C47</text>
<text x="150.9" y="66.3">C48</text>
<text x="155.6" y="71.6">R67</text>
<text x="165.9" y="69.8">R69</text>
<text x="96.2" y="76.6">R48</text>
<text x="102.9" y="76.6">H3</text>
<text x="106.7" y="75.5">TP6</text>
<text x="115.5" y="77.1">R115</text>
<text x="151.4" y="77.1">C78</text>
<text x="181.4" y="74.8">C45</text>
<text x="189.1" y="76.6">H2</text>
<text x="115.5" y="81.9">R112</text>
<text x="128.7" y="84">Q23</text>
<text x="137.7" y="78.4">C75</text>
<text x="147.7" y="79.2">R65</text>
<text x="160.3" y="83.7">C74</text>
<text x="162" y="79">R111</text>
<text x="179.4" y="82.1">R114</text>
<text x="99.8" y="84.8">Q21</text>
<text x="104.1" y="84.2">C27</text>
<text x="116" y="87.4">D8</text>
<text x="125.9" y="87.4">R51</text>
<text x="135" y="84.5">Q36</text>
<text x="135.4" y="89">R118</text>
<text x="158.4" y="89">Q31</text>
<text x="167.1" y="87.9">Q22</text>
<text x="171.1" y="87.9">R70</text>
<text x="93.6" y="91.6">R47</text>
<text x="106.2" y="94.7">R49</text>
<text x="114" y="93.7">Q25</text>
<text x="115.5" y="91.1">D9</text>
<text x="128.2" y="90.5">R54</text>
<text x="135.1" y="95.5">R66</text>
<text x="143.8" y="90.5">R117</text>
<text x="144.5" y="94.2">C72</text>
<text x="182.4" y="93.7">R71</text>
<text x="128.2" y="96.1">R55</text>
<text x="144.4" y="100.5">R113</text>
<text x="144.8" y="96.3">C73</text>
<text x="179.6" y="100.8">R74</text>
<text x="195.8" y="96">R72</text>
<text x="96.2" y="104.7">CN24</text>
<text x="106.3" y="103.2">C26</text>
<text x="112" y="105.5">C28</text>
<text x="133.5" y="104.7">R56</text>
<text x="133.5" y="103.2">R57</text>
<text x="134.2" y="107.6">Q24</text>
<text x="144" y="107.9">Q32</text>
<text x="148.3" y="102.6">C51</text>
<text x="157.2" y="102.9">R64</text>
<text x="164" y="107.4">Q28</text>
<text x="170.1" y="102.1">C50</text>
<text x="174.5" y="104.5">Q30</text>
<text x="175.3" y="106.3">Q33</text>
<text x="136.2" y="113.7">C29</text>
<text x="138.5" y="110.5">R58</text>
<text x="150.8" y="108.8">Q26</text>
<text x="173" y="108.4">R81</text>
<text x="179" y="111.8">R75</text>
<text x="184" y="108.4">C44</text>
<text x="193.5" y="112.4">C43</text>
<text x="145.4" y="116.3">R59</text>
<text x="145.9" y="119.5">R60</text>
<text x="155" y="117.4">Q27</text>
<text x="159.7" y="115.9">Q29</text>
<text x="169.6" y="116.8">R79</text>
<text x="170.1" y="119.5">R63</text>
<text x="179.8" y="114.2">R80</text>
<text x="193.5" y="116.3">C42</text>
<text x="193.5" y="118.7">C41</text>
<text x="97.2" y="122.1">NT2</text>
<text x="135.1" y="120.3">R98</text>
<text x="145.9" y="122.6">R61</text>
<text x="147.2" y="124.4">C35</text>
<text x="158.4" y="124.2">C34</text>
<text x="170.1" y="122.6">R62</text>
<text x="177.7" y="123.1">R78</text>
<text x="180.4" y="124.7">C76</text>
<text x="173" y="131">R83</text>
<text x="173.5" y="126.8">R82</text>
<text x="136.2" y="135.2">C30</text>
<text x="142" y="135.8">C33</text>
<text x="152.5" y="134.5">C36</text>
<text x="154.8" y="137.4">R95</text>
<text x="162.6" y="136">U6</text>
<text x="174.3" y="137.4">C38</text>
<text x="184.9" y="132.6">CN11</text>
<text x="185.6" y="134.2">R77</text>
<text x="196.9" y="140">C40</text>
<text x="104.1" y="145">C63</text>
<text x="107.7" y="145">D18</text>
<text x="113.9" y="144.5">J4</text>
<text x="130.1" y="145.5">C31</text>
<text x="135.6" y="146">R96</text>
<text x="164.8" y="144.5">C37</text>
<text x="176.9" y="148.1">R88</text>
<text x="176.9" y="149.7">R87</text>
<text x="183.8" y="148.4">C39</text>
<text x="190.3" y="144.7">H10</text>
<text x="194" y="146.8">R84</text>
<text x="195.6" y="149.4">CN21</text>
<text x="124.1" y="150.8">R97</text>
<text x="135.1" y="152.1">C32</text>
<text x="154.8" y="155.5">R94</text>
<text x="166.3" y="152.1">U7</text>
<text x="172.7" y="152.9">C52</text>
<text x="107.7" y="160.5">D17</text>
<text x="131.9" y="161.3">CN7</text>
<text x="154.5" y="161">D12</text>
<text x="150.6" y="163.6">R93</text>
<text x="176.1" y="162.6">R89</text>
<text x="180.6" y="165.8">C59</text>
<text x="196.6" y="163.1">R86</text>
<text x="92.1" y="173.9">R123</text>
<text x="99.4" y="170.5">C79</text>
<text x="147.1" y="171.8">H8</text>
<text x="157.1" y="172.3">R92</text>
<text x="166.1" y="169.4">R90</text>
<text x="179.3" y="173.4">C53</text>
<text x="183.2" y="168.1">D13</text>
<text x="183.3" y="173.7">D14</text>
<text x="92.1" y="175.5">R122 C67</text>
<text x="119.2" y="175.2">H7</text>
<text x="152.2" y="177.1">C56</text>
<text x="157.2" y="174.7">R91</text>
<text x="99.9" y="185.7">C68</text>
<text x="122.2" y="180.9">U10</text>
<text x="131.3" y="184.7">U9</text>
<text x="147.1" y="184.7">U8</text>
<text x="183.2" y="183.6">D15</text>
<text x="112.5" y="189.2">C58</text>
<text x="128.8" y="189.9">C57</text>
<text x="162.1" y="186">CN8</text>
<text x="168.3" y="188.4">C55</text>
<text x="180.6" y="189.7">C54</text>
<text x="184.8" y="189.4">D16</text>
</g>
</svg>
